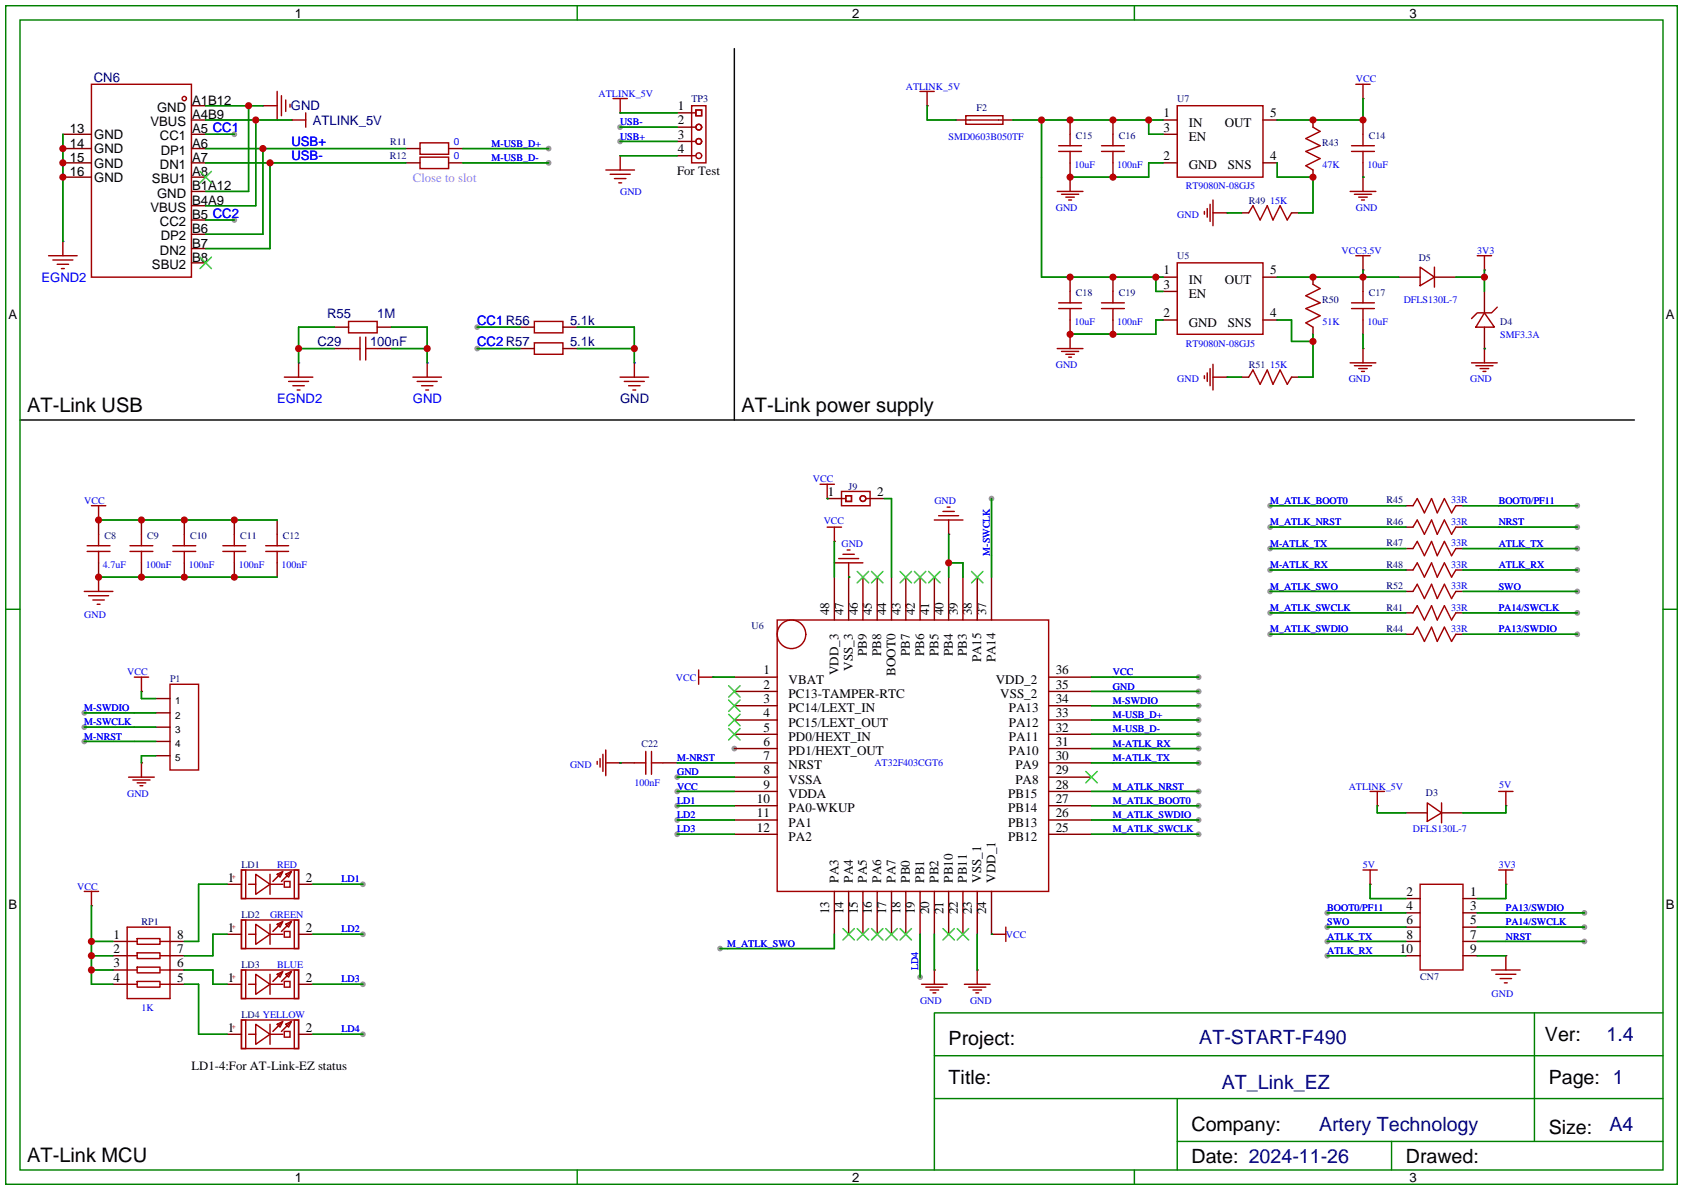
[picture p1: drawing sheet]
<svg xmlns="http://www.w3.org/2000/svg" width="299mm" height="212mm" viewBox="0 0 299 212" stroke-linecap="round" stroke-linejoin="round" font-family="sans-serif">
<g fill="#999">
<circle cx="130.6" cy="133.1" r=".51"/>
<circle cx="225.8" cy="112.8" r=".51"/>
<circle cx="280.4" cy="112.8" r=".51"/>
<circle cx="280.4" cy="109" r=".51"/>
<circle cx="225.8" cy="109" r=".51"/>
<circle cx="225.8" cy="105.2" r=".51"/>
<circle cx="280.4" cy="105.2" r=".51"/>
<circle cx="225.8" cy="101.3" r=".51"/>
<circle cx="280.4" cy="101.3" r=".51"/>
<circle cx="225.8" cy="97.5" r=".51"/>
<circle cx="280.4" cy="97.5" r=".51"/>
<circle cx="280.4" cy="93.7" r=".51"/>
<circle cx="225.8" cy="93.7" r=".51"/>
<circle cx="280.4" cy="89.9" r=".51"/>
<circle cx="225.8" cy="89.9" r=".51"/>
<circle cx="281.7" cy="167.4" r=".51"/>
<circle cx="281.7" cy="164.8" r=".51"/>
<circle cx="236" cy="169.9" r=".51"/>
<circle cx="236" cy="167.4" r=".51"/>
<circle cx="236" cy="164.8" r=".51"/>
<circle cx="236" cy="162.3" r=".51"/>
<circle cx="281.7" cy="162.3" r=".51"/>
<circle cx="15" cy="131.8" r=".51"/>
<circle cx="15" cy="129.3" r=".51"/>
<circle cx="15" cy="126.7" r=".51"/>
<circle cx="213.1" cy="120.4" r=".51"/>
<circle cx="213.1" cy="122.9" r=".51"/>
<circle cx="213.1" cy="135.6" r=".51"/>
<circle cx="213.1" cy="133.1" r=".51"/>
<circle cx="213.1" cy="130.6" r=".51"/>
<circle cx="213.1" cy="128" r=".51"/>
<circle cx="213.1" cy="125.5" r=".51"/>
<circle cx="213.1" cy="148.3" r=".51"/>
<circle cx="213.1" cy="145.8" r=".51"/>
<circle cx="213.1" cy="143.3" r=".51"/>
<circle cx="213.1" cy="140.7" r=".51"/>
<circle cx="163.6" cy="173.7" r=".51"/>
<circle cx="128" cy="168.7" r=".51"/>
<circle cx="120.4" cy="148.3" r=".51"/>
<circle cx="120.4" cy="145.8" r=".51"/>
<circle cx="120.4" cy="143.3" r=".51"/>
<circle cx="120.4" cy="138.2" r=".51"/>
<circle cx="176.3" cy="88.6" r=".51"/>
<circle cx="64.5" cy="183.9" r=".51"/>
<circle cx="64.5" cy="175" r=".51"/>
<circle cx="64.5" cy="166.1" r=".51"/>
<circle cx="64.5" cy="157.2" r=".51"/>
<circle cx="110.2" cy="25.1" r=".51"/>
<circle cx="110.2" cy="22.6" r=".51"/>
<circle cx="97.5" cy="26.4" r=".51"/>
<circle cx="97.5" cy="29" r=".51"/>
<circle cx="41.7" cy="23.9" r=".51"/>
<circle cx="41.7" cy="39.1" r=".51"/>
<circle cx="84.8" cy="62" r=".51"/>
<circle cx="84.8" cy="58.2" r=".51"/>
<circle cx="120.4" cy="140.7" r=".51"/>
</g>
<g fill="none" stroke="#a10000" stroke-width=".25">
<path d="M16.3 15h17.7v34.3h-17.7zM46.7 18.8h2.6M49.3 16.3v5M50 17v3.6M50.8 17.8v2M51.6 18.5v.6M109 17.5h2.5M110.3 17.5v2.6M123 18.8h2.5v10.2h-2.5zM123.7 19.6h1v1h-1zM163.6 16.3h2.5M164.8 16.3v2.5"/>
<path d="M209.3 18.8h15.2v12.7h-15.2zM241 15h2.6M242.3 15v2.5M51.8 21.3h2.6M54.4 20.1v2.5M74.7 27.9h5.1v2.1h-5.1zM74.7 25.4h5.1v2h-5.1zM107.7 30.2h5.1M108.5 31h3.5M109.2 31.8h2.1M110 32.5h.5M110.3 27.7v2.5"/>
<path d="M123 20.1h.7M123 22.6h.7M123 25.1h.7M123 27.7h.7M171.7 20.6h6.6v1.5h-6.6zM172.5 21.3h5M188 34h4.5M188.2 25.9h4.1M188.2 26.9h4.1M188.7 34.5h3.1M189.5 35.1h1.5M190 35.6h.5"/>
<path d="M190.2 23.9v2M190.2 26.9v2.1M190.2 31.5v2.5M195.8 25.9h4.1M195.8 26.9h4.1M197.9 23.9v2M197.9 26.9v2.1M214.1 37.6v.5M214.6 37.1v1.5M215.1 36.3v3.1M215.6 35.6v4.5M215.6 37.8h2.6"/>
<path d="M222 37.8l.8-1.2 1.2 2.5 1.3-2.5 1 2.5 1.3-2.5 1.3 2.5 .7-1.3M233.4 22.6l1.3 .8-2.5 1.2 2.5 1.3-2.5 1 2.5 1.3-2.5 1.3 1.2 .7M240 34h4.6M240.3 25.9h4M240.3 26.9h4M240.8 34.5h3M241.6 35.1h1.5M242.1 35.6h.5M242.3 23.9v2M242.3 26.9v2.1M242.3 31.5v2.5M8.6 45.5h5.1"/>
<path d="M9.4 46.2h3.6M10.2 47h2M10.9 47.8h.5M11.2 42.9v2.6M62 57.2h5.1v2h-5.1zM64 59.9v4.1M65 59.9v4.1M95 57.2h5.1v2h-5.1zM188.2 53.8h4.1M188.2 54.9h4.1M190.2 51.8v2M190.2 54.9v2"/>
<path d="M190.2 59.4v2.6M195.8 53.8h4.1M195.8 54.9h4.1M197.9 51.8v2M197.9 54.9v2M209.3 46.7h15.2v12.7h-15.2zM233.4 50.5l1.3 .8-2.5 1.3 2.5 1.2-2.5 1.1 2.5 1.2-2.5 1.3 1.2 .8M240.3 53.8h4M240.3 54.9h4M241 45.5h2.6M242.3 45.5v2.5M242.3 51.8v2"/>
<path d="M242.3 54.9v2M252.5 47.5l2.5 1.8-2.5 1.5zM255 47.5v3.6M262.6 45.5h2.6M263.9 55.6l1.8 2.6h-3.3zM263.9 45.5v2.5M266.2 54.6l-1 1h-2.6l-1 1M50.5 67.1h5.1M51.3 67.8h3.6M52.1 68.6h2M52.8 69.3h.5M53.1 64.5v2.6"/>
<path d="M62 62h2M65 62h2.1M73.4 67.1h5.1M74.2 67.8h3.5M74.9 68.6h2.1M75.7 69.3h.5M75.9 64.5v2.6M95 61h5.1v2h-5.1zM110.2 67.1h5.1M111 67.8h3.6M111.8 68.6h2M112.5 69.3h.5"/>
<path d="M112.8 64.5v2.6M188 62h4.5M188.7 62.5h3.1M189.5 63h1.5M190 63.5h.5M214.1 66.8v.5M214.6 66.3v1.5M215.1 65.5v3.1M215.6 67.1h2.6M215.6 64.8v4.5M222 67.1l.8-1.3 1.2 2.5 1.3-2.5 1 2.5 1.3-2.5 1.3 2.5 .7-1.2M240 64.5h4.6"/>
<path d="M240.8 65h3M241.6 65.5h1.5M242.1 66h.5M242.3 62v2.5M261.6 64.5h4.6M262.4 65h3M263.1 65.5h1.6M263.7 66h.5M263.9 62v2.5M15.5 97h4.1M15.5 98h4.1M16.3 89.9h2.5"/>
<path d="M17.5 89.9v2.6M17.5 95v2M17.5 98v2.1M23.1 97h4.1M23.1 98h4.1M25.1 95v2M25.1 98v2.1M30.7 97h4.1M30.7 98h4.1M32.8 95v2M32.8 98v2.1M39.6 97h4.1"/>
<path d="M39.6 98h4.1M41.7 95v2M41.7 98v2.1M47.2 97h4.1M47.2 98h4.1M49.3 95v2M49.3 98v2.1M145.8 86.1h2.5M147.1 86.1v2.5M147.1 93.7h2.5M148.3 93.7v2.6M149.1 99.3h3.6"/>
<path d="M149.6 87.4h5.1v2.5h-5.1zM149.6 88.6h.8M149.9 98.6h2M150.4 88.1h1v1.1h-1zM150.6 97.8h.5M153.9 88.6h.8M166.1 92.5h5.1M166.9 91.7h3.5M167.6 90.9h2.1M168.4 90.2h.5M168.7 92.5v2.5M251.2 97.5l.8-1.2 1.2 2.5 1.3-2.5 1 2.5 1.3-2.5 1.3 2.5 .7-1.3"/>
<path d="M251.2 93.7l.8-1.2 1.2 2.5 1.3-2.5 1 2.5 1.3-2.5 1.3 2.5 .7-1.3M251.2 89.9l.8-1.3 1.2 2.6 1.3-2.6 1 2.6 1.3-2.6 1.3 2.6 .7-1.3M15 105.2h5.1M15.7 105.9h3.6M16.5 106.7h2M17.3 107.4h.5M17.5 102.6v2.6M124.2 119.1v2.6M138.2 110.2h48.2v48.3h-48.2zM148.3 100.1h5.1M150.9 100.1v2.5M251.2 112.8l.8-1.3 1.2 2.5 1.3-2.5 1 2.5 1.3-2.5 1.3 2.5 .7-1.2"/>
<path d="M251.2 109l.8-1.3 1.2 2.5 1.3-2.5 1 2.5 1.3-2.5 1.3 2.5 .7-1.2M251.2 105.2l.8-1.3 1.2 2.5 1.3-2.5 1 2.5 1.3-2.5 1.3 2.5 .7-1.2M251.2 101.3l.8-1.2 1.2 2.5 1.3-2.5 1 2.5 1.3-2.5 1.3 2.5 .7-1.3M22.9 138.2h4.5M23.6 138.7h3.1M23.9 120.4h2.5M24.4 139.2h1.5M24.9 139.7h.5M25.1 120.4v2.5M25.1 135.6v2.6M30.2 121.7h5.1v15.2h-5.1zM106.2 135.4v.5"/>
<path d="M106.7 134.9v1.5M107.2 134.1v3.1M107.7 135.6h2.5M107.7 133.4v4.5M112.8 135.6h2M114.8 133.6v4.1M115.8 135.6h2.1M115.8 133.6v4.1M124.2 120.4h2.5M15 158.5h2.5M16.3 158.5v2.5M42.9 154.7h10.2v5.1h-10.2z"/>
<path d="M42.9 154.7h.8v5.1h-.8zM44.2 157.2h1.3M45.5 155.4l2.5 1.8-2.5 1.8zM48 155.4v3.6M48 157.2h2.3M49.3 155.4l1-.5-.5 1.1zM50 155.2l-1.5 1.5M50.5 156.7h1.1v1h-1.1zM50.8 155.4l1-.5-.5 1.1zM51.6 155.2l-1.6 1.5M52.3 154.7h.8v5.1h-.8zM242.3 154.7h2.6"/>
<path d="M243.6 154.7v2.5M243.6 140.7h2.5M244.9 140.7v2.6M252.5 157.2h7.6v15.3h-7.6zM253.7 142.7l2.6 1.8-2.6 1.6zM256.3 142.7v3.6M266.4 154.7h2.6M266.4 140.7h2.6M267.7 140.7v2.6M267.7 154.7v2.5M22.6 175h1.8M22.6 164.8h7.6v12.7h-7.6z"/>
<path d="M22.6 167.4h1.8M22.6 169.9h1.8M22.6 172.5h1.8M24.4 166.9h4v1h-4zM24.4 169.4h4v1h-4zM24.4 172h4v1h-4zM24.4 174.5h4v1h-4zM28.4 175h1.8M28.4 167.4h1.8M28.4 169.9h1.8M28.4 172.5h1.8M42.9 163.6h10.2v5.1h-10.2z"/>
<path d="M42.9 163.6h.8v5.1h-.8zM42.9 172.5h10.2v5h-10.2zM42.9 172.5h.8v5h-.8zM44.2 175h1.3M44.2 166.1h1.3M45.5 164.3l2.5 1.8-2.5 1.8zM45.5 173.2l2.5 1.8-2.5 1.8zM48 175h2.3M48 166.1h2.3M48 164.3v3.6M48 173.2v3.6M49.3 164.3l1-.5-.5 1z"/>
<path d="M49.3 173.2l1-.5-.5 1zM50 164.1l-1.5 1.5M50 173l-1.5 1.5M50.5 165.6h1.1v1h-1.1zM50.5 174.5h1.1v1h-1.1zM50.8 164.3l1-.5-.5 1zM50.8 173.2l1-.5-.5 1zM51.6 164.1l-1.6 1.5M51.6 173l-1.6 1.5M52.3 163.6h.8v5.1h-.8zM52.3 172.5h.8v5h-.8zM163.8 175h4.6"/>
<path d="M164.6 175.5h3M165.4 176h1.5M165.9 176.5h.5M166.1 172.5v2.5M171.4 175h4.6M172.2 175.5h3.1M173 176h1.5M173.5 176.5h.5M173.7 172.5v2.5M176.3 166.1h2.5M178.8 164.8v2.6M265.2 172.5h5.1"/>
<path d="M265.9 173.2h3.6M266.7 174h2M267.5 174.8h.5M267.7 169.9v2.6M42.9 181.4h10.2v5h-10.2zM42.9 181.4h.8v5h-.8zM44.2 183.9h1.3M45.5 182.1l2.5 1.8-2.5 1.8zM48 182.1v3.6M48 183.9h2.3M49.3 182.1l1-.5-.5 1zM50 181.9l-1.5 1.5"/>
<path d="M50.5 183.4h1.1v1h-1.1zM50.8 182.1l1-.5-.5 1zM51.6 181.9l-1.6 1.5M52.3 181.4h.8v5h-.8z"/>
<circle cx="32.8" cy="17.5" r=".38"/>
<circle cx="124.2" cy="25.1" r=".51"/>
<circle cx="124.2" cy="22.6" r=".51"/>
<circle cx="124.2" cy="27.7" r=".51"/>
<circle cx="153.4" cy="88.6" r=".51"/>
<circle cx="140.7" cy="112.8" r="2.54"/>
</g>
<g fill="none" stroke="#870000" stroke-width=".25">
<path d="M34 18.8h2.6M164.8 18.8h.1M242.3 17.5h.1M11.2 29h5.1M11.2 26.4h5.1M11.2 23.9h5.1M11.2 31.5h5.1M34 21.3h2.6M34 29h2.6M34 26.4h2.6M34 23.9h2.6M34 31.5h2.6"/>
<path d="M34 39.1h2.6M34 36.6h2.6M34 34h2.6M72.1 29h2.6M72.1 26.4h2.6M79.8 29h2.5M79.8 26.4h2.5M110.2 27.7h.1M110.2 20.1h.1M120.4 20.1h2.5M120.4 22.6h2.5M120.4 25.1h2.5"/>
<path d="M120.4 27.7h2.5M169.9 21.3h2.6M177.5 21.3h2.6M190.2 31.5h.1M190.2 21.3v2.6M190.2 29v2.5M197.9 21.3v2.6M197.9 29v2.5M206.8 21.3h2.5M206.8 29h2.5M206.8 23.9h2.5M218.2 37.8h.1"/>
<path d="M220.7 37.8h1.3M224.5 21.3h2.6M224.5 29h2.6M229.6 37.8h1.3M233.4 21.3v1.3M233.4 30.2v1.3M242.3 31.5h.1M242.3 21.3v2.6M242.3 29v2.5M34 46.7h2.6M34 44.2h2.6M34 41.7h2.6"/>
<path d="M59.4 58.2h2.6M67.1 58.2h2.5M92.5 58.2h2.5M100.1 58.2h2.5M190.2 59.4h.1M190.2 49.3v2.5M190.2 56.9v2.5M197.9 49.3v2.5M197.9 56.9v2.5M206.8 49.3h2.5M206.8 56.9h2.5M206.8 51.8h2.5"/>
<path d="M224.5 49.3h2.6M224.5 56.9h2.6M233.4 49.3v1.2M233.4 58.2v1.2M242.3 48h.1M242.3 49.3v2.5M242.3 56.9v2.5M248.7 49.3h3.8M255 49.3h3.8M263.9 48h.1M263.9 51.8v3.8M263.9 58.2v3.8"/>
<path d="M59.4 62h2.6M67.1 62h2.5M92.5 62h2.5M100.1 62h2.5M218.2 67.1h.1M220.7 67.1h1.3M229.6 67.1h1.3M242.3 62h.1M263.9 62h.1M17.5 92.5h.1M17.5 92.5v2.5M25.1 92.5v2.5"/>
<path d="M32.8 92.5v2.5M41.7 92.5v2.5M49.3 92.5v2.5M147.1 88.6h.1M147.1 88.6h2.5M148.3 96.3h.1M154.7 88.6h2.5M168.7 95h.1M249.9 97.5h1.3M249.9 93.7h1.3M249.9 89.9h1.3M258.8 97.5h1.3"/>
<path d="M258.8 93.7h1.3M258.8 89.9h1.3M17.5 102.6h.1M17.5 100.1v2.5M25.1 100.1v2.5M32.8 100.1v2.5M41.7 100.1v2.5M49.3 100.1v2.5M148.3 102.6v7.6M150.9 102.6h.1M150.9 102.6v7.6M153.4 102.6v7.6"/>
<path d="M156 102.6v7.6M158.5 102.6v7.6M161 102.6v7.6M163.6 102.6v7.6M166.1 102.6v7.6M168.7 102.6v7.6M171.2 102.6v7.6M173.7 102.6v7.6M176.3 102.6v7.6M249.9 112.8h1.3M249.9 109h1.3M249.9 105.2h1.3"/>
<path d="M249.9 101.3h1.3M258.8 112.8h1.3M258.8 109h1.3M258.8 105.2h1.3M258.8 101.3h1.3M25.1 135.6h.1M25.1 122.9h.1M27.7 124.2h2.5M27.7 126.7h2.5M27.7 129.3h2.5M27.7 131.8h2.5M27.7 134.4h2.5"/>
<path d="M110.2 135.6h.1M110.2 135.6h2.6M117.9 135.6h2.5M126.7 120.4h.1M130.6 135.6h7.6M130.6 120.4h7.6M130.6 122.9h7.6M130.6 125.5h7.6M130.6 128h7.6M130.6 130.6h7.6M130.6 133.1h7.6M130.6 138.2h7.6"/>
<path d="M186.4 135.6h7.7M186.4 120.4h7.7M186.4 122.9h7.7M186.4 125.5h7.7M186.4 128h7.7M186.4 130.6h7.7M186.4 133.1h7.7M186.4 138.2h7.7M40.4 157.2h2.5M53.1 157.2h2.5M130.6 140.7h7.6M130.6 143.3h7.6"/>
<path d="M130.6 145.8h7.6M130.6 148.3h7.6M148.3 158.5v7.6M150.9 158.5v7.6M153.4 158.5v7.6M156 158.5v7.6M158.5 158.5v7.6M161 158.5v7.6M163.6 158.5v7.6M166.1 158.5v7.6M168.7 158.5v7.6M171.2 158.5v7.6"/>
<path d="M173.7 158.5v7.6M176.3 158.5v7.6M186.4 140.7h7.7M186.4 143.3h7.7M186.4 145.8h7.7M186.4 148.3h7.7M243.6 157.2h.1M244.9 143.3h.1M249.9 144.5h3.8M249.9 159.8h2.6M256.3 144.5h3.8M260.1 159.8h2.5"/>
<path d="M267.7 143.3h.1M267.7 157.2h.1M16.3 161h.1M20.1 167.4h2.5M20.1 169.9h2.5M20.1 172.5h2.5M20.1 175h2.5M30.2 167.4h2.6M30.2 169.9h2.6M30.2 172.5h2.6M30.2 175h2.6M40.4 175h2.5"/>
<path d="M40.4 166.1h2.5M53.1 175h2.5M53.1 166.1h2.5M166.1 172.5h.1M173.7 172.5h.1M176.3 166.1h.1M249.9 167.4h2.6M249.9 169.9h2.6M249.9 162.3h2.6M249.9 164.8h2.6M260.1 167.4h2.5M260.1 169.9h2.5"/>
<path d="M260.1 162.3h2.5M260.1 164.8h2.5M267.7 169.9h.1M40.4 183.9h2.5M53.1 183.9h2.5"/>
</g>
<g fill="none" stroke="#3c3" stroke-width=".25">
<path d="M35.6 30.5l2 2M37.6 30.5l-2 2M35.6 45.7l2 2.1M37.6 45.7l-2 2.1M152.4 101.6l2 2M154.4 101.6l-2 2M154.9 101.6l2.1 2M157 101.6l-2.1 2M160 101.6l2.1 2M162.1 101.6l-2.1 2M162.6 101.6l2 2M164.6 101.6l-2 2"/>
<path d="M165.1 101.6l2 2M167.1 101.6l-2 2M172.7 101.6l2.1 2M174.8 101.6l-2.1 2M129.5 121.9l2.1 2.1M129.5 124.5l2.1 2M129.5 127l2.1 2M129.5 129.5l2.1 2.1M131.6 121.9l-2.1 2.1M131.6 124.5l-2.1 2M131.6 127l-2.1 2M131.6 129.5l-2.1 2.1"/>
<path d="M193 137.2l2.1 2M195.1 137.2l-2.1 2M149.9 165.1l2 2M151.9 165.1l-2 2M152.4 165.1l2 2M154.4 165.1l-2 2M154.9 165.1l2.1 2M157 165.1l-2.1 2M157.5 165.1l2 2M159.5 165.1l-2 2M160 165.1l2.1 2M162.1 165.1l-2.1 2"/>
<path d="M167.6 165.1l2.1 2M169.7 165.1l-2.1 2M170.2 165.1l2 2M172.2 165.1l-2 2"/>
</g>
<path d="M130.6 8.6v66.1M3.6 74.7h287" fill="none" stroke="#000" stroke-width=".25"/>
<g fill="none" stroke="#008700" stroke-width=".25">
<path d="M36.6 18.8h10.1M44.2 18.8v15.2h-7.6M164.8 18.8v2.5h5.1M242.3 17.5v3.8h-15.2M11.2 23.9v19M36.6 21.3h15.2M36.6 23.9h5.1M36.6 29h35.5M36.6 26.4h35.5M36.6 39.1h5.1M45.5 21.3v15.3h-8.9M46.7 26.4v15.3h-10.1"/>
<path d="M48 29v15.2h-11.4M82.3 29h15.2M82.3 26.4h15.2M110.2 27.7h10.2M110.2 25.1h10.2M110.2 22.6h10.2M110.2 20.1h10.2M180.1 21.3h26.7M185.2 21.3v28h21.6M204.2 21.3v2.6h2.6M206.8 29h-2.6v2.5h-14M218.2 37.8h2.5"/>
<path d="M227.1 29v2.5h6.3v6.3h-2.5M242.3 31.5h.1M59.4 58.2h-6.3v6.3M69.6 58.2h6.3v6.3M84.8 58.2h7.7M102.6 58.2h10.2v6.3M205.5 49.3v2.5h1.3M206.8 56.9h-1.3v2.5h-15.3M227.1 49.3h21.6M227.1 56.9h2.5v3.8h3.8M233.4 59.4v7.7h-2.5M242.3 48v1.3"/>
<path d="M242.3 59.4v2.6M258.8 49.3h5.1M263.9 48v3.8M53.1 62h6.3M69.6 62h6.3M84.8 62h7.7M102.6 62h10.2M218.2 67.1h2.5M263.9 62h.1M17.5 92.5h31.8M147.1 88.6h.1M148.3 96.3v6.3"/>
<path d="M157.2 88.6h1.3v14M168.7 95v7.6M176.3 88.6v14M225.8 97.5h24.1M225.8 93.7h24.1M225.8 89.9h24.1M260.1 97.5h20.3M260.1 93.7h20.3M260.1 89.9h20.3M17.5 102.6h31.8M150.9 102.6h.1M168.7 100.1h2.5v2.5"/>
<path d="M225.8 112.8h24.1M225.8 109h24.1M225.8 105.2h24.1M225.8 101.3h24.1M260.1 112.8h20.3M260.1 109h20.3M260.1 105.2h20.3M260.1 101.3h20.3M15 131.8h12.7M15 129.3h12.7M15 126.7h12.7M25.1 122.9v1.3h2.6"/>
<path d="M27.7 134.4h-2.6v1.2M110.2 135.6h.1M120.4 135.6h10.2M120.4 138.2h10.2M126.7 120.4h3.9M194.1 120.4h19M194.1 122.9h19M194.1 135.6h19M194.1 133.1h19M194.1 130.6h19M194.1 128h19M194.1 125.5h19"/>
<path d="M40.4 157.2h-5.1v10.2h-2.5M55.6 157.2h8.9M120.4 148.3h10.2M120.4 145.8h10.2M120.4 143.3h10.2M120.4 140.7h10.2M194.1 148.3h19M194.1 145.8h19M194.1 143.3h19M194.1 140.7h19M243.6 157.2v2.6h6.3M244.9 143.3v1.2h5"/>
<path d="M267.7 157.2v2.6h-5.1M267.7 143.3v1.2h-7.6M16.3 169.9h3.8M16.3 167.4h3.8M16.3 161v14h3.8M16.3 172.5h3.8M32.8 175h2.5v8.9h5.1M32.8 172.5h5v2.5h2.6M40.4 166.1h-2.6v3.8h-5M55.6 175h8.9M55.6 166.1h8.9M148.3 166.1v2.6h-20.3"/>
<path d="M163.6 166.1v7.6M166.1 166.1v6.4M173.7 166.1v6.4M176.3 166.1h.1M236 169.9h13.9M236 167.4h13.9M236 164.8h13.9M236 162.3h13.9M262.6 169.9h5.1M262.6 167.4h19.1M262.6 164.8h19.1M262.6 162.3h19.1"/>
<path d="M55.6 183.9h8.9"/>
</g>
<path d="M46.7 18.8h.1M51.8 21.3h.1M11.2 42.9h.1M53.1 64.5h.1M75.9 64.5h.1M112.8 64.5h.1" fill="none" stroke="#00f" stroke-width=".25"/>
<g fill="none" stroke="#008000" stroke-width=".25">
<path d="M1 1h297.2v209.6h-297.2zM3.6 3.6h292.1v204.4h-292.1zM102.6 1v2.6M201.7 1v2.6M1 108.3h2.6M295.7 108.3h2.5M209.3 195.3v12.7M272.8 180.1v22.8M295.7 195.3h-129.6v12.7M295.7 187.7h-129.6v7.6M295.7 180.1h-129.6v7.6M102.6 208v2.6"/>
<path d="M201.7 208v2.6M209.3 202.9h86.4M247.4 202.9v5.1"/>
</g>
<g fill="#c00">
<circle cx="233.4" cy="49.3" r=".63"/>
<circle cx="242.3" cy="49.3" r=".63"/>
<circle cx="263.9" cy="49.3" r=".63"/>
<circle cx="168.7" cy="100.1" r=".63"/>
<circle cx="16.3" cy="172.5" r=".63"/>
<circle cx="16.3" cy="169.9" r=".63"/>
<circle cx="16.3" cy="167.4" r=".63"/>
<circle cx="204.2" cy="21.3" r=".63"/>
<circle cx="190.2" cy="21.3" r=".63"/>
<circle cx="197.9" cy="21.3" r=".63"/>
<circle cx="185.2" cy="21.3" r=".63"/>
<circle cx="190.2" cy="49.3" r=".63"/>
<circle cx="197.9" cy="49.3" r=".63"/>
<circle cx="205.5" cy="49.3" r=".63"/>
<circle cx="233.4" cy="60.7" r=".63"/>
<circle cx="197.9" cy="59.4" r=".63"/>
<circle cx="190.2" cy="59.4" r=".63"/>
<circle cx="233.4" cy="31.5" r=".63"/>
<circle cx="233.4" cy="21.3" r=".63"/>
<circle cx="242.3" cy="21.3" r=".63"/>
<circle cx="197.9" cy="31.5" r=".63"/>
<circle cx="190.2" cy="31.5" r=".63"/>
<circle cx="17.5" cy="102.6" r=".63"/>
<circle cx="25.1" cy="102.6" r=".63"/>
<circle cx="32.8" cy="102.6" r=".63"/>
<circle cx="41.7" cy="102.6" r=".63"/>
<circle cx="41.7" cy="92.5" r=".63"/>
<circle cx="32.8" cy="92.5" r=".63"/>
<circle cx="25.1" cy="92.5" r=".63"/>
<circle cx="17.5" cy="92.5" r=".63"/>
<circle cx="46.7" cy="26.4" r=".63"/>
<circle cx="48" cy="29" r=".63"/>
<circle cx="45.5" cy="21.3" r=".63"/>
<circle cx="11.2" cy="26.4" r=".63"/>
<circle cx="11.2" cy="29" r=".63"/>
<circle cx="11.2" cy="31.5" r=".63"/>
<circle cx="44.2" cy="18.8" r=".63"/>
<circle cx="112.8" cy="62" r=".63"/>
<circle cx="53.1" cy="62" r=".63"/>
<circle cx="75.9" cy="62" r=".63"/>
</g>
<g font-size="3.6">
<text x="4.8" y="73.3">AT-Link USB</text>
<text x="131.8" y="73.3">AT-Link power supply</text>
<text x="4.8" y="206.7">AT-Link MCU</text>
</g>
<g font-size="3.5">
<text x="168.7" y="185.8">Project:</text>
<text x="274.7" y="185.2">Ver:</text>
<text x="168.7" y="192.8">Title:</text>
<text x="275.3" y="192.8">Page: 1</text>
<text x="211.8" y="201">Company:</text>
<text x="275.3" y="201.7">Size:</text>
<text x="211.8" y="206.8">Date: 2024-11-26</text>
<text x="249.9" y="206.8">Drawed:</text>
</g>
<g font-size="3.5" fill="#000080">
<text x="213.2" y="185.7">AT-START-F490</text>
<text x="285.6" y="185.2">1.4</text>
<text x="217.2" y="193.5">AT_Link_EZ</text>
<text x="234.5" y="201.2">Artery Technology</text>
<text x="286.2" y="201.2">A4</text>
</g>
<g font-size="2.3">
<text x="52.4" y="3.1">1</text>
<text x="151.5" y="3.1">2</text>
<text x="250.6" y="3.1">3</text>
<text x="12.4" y="23.7">13</text>
<text x="26.8" y="22.4">VBUS</text>
<text x="27.9" y="19.9">GND</text>
<text x="34.2" y="23.7">A5 CC1</text>
<text x="34.2" y="21.1">A4B9</text>
<text x="34.2" y="18.6">A1B12</text>
<text x="120.5" y="19.6">1</text>
<text x="120.5" y="22.1">2</text>
<text x="206.9" y="20.9">1</text>
<text x="206.9" y="23.4">3</text>
<text x="211.3" y="22.5">IN</text>
<text x="217.7" y="22.5">OUT</text>
<text x="225.8" y="20.9">5</text>
<text x="12.4" y="28.8">15</text>
<text x="12.4" y="26.2">14</text>
<text x="16.8" y="29.8">GND</text>
<text x="16.8" y="27.2">GND</text>
<text x="16.8" y="24.7">GND</text>
<text x="28.4" y="25">CC1</text>
<text x="28.6" y="27.5">DP1</text>
<text x="34.2" y="28.8">A7</text>
<text x="34.2" y="26.2">A6</text>
<text x="120.5" y="24.7">3</text>
<text x="120.5" y="27.2">4</text>
<text x="206.9" y="28.5">2</text>
<text x="211.3" y="25.1">EN</text>
<text x="225.8" y="28.5">4</text>
<text x="12.4" y="31.3">16</text>
<text x="16.8" y="32.3">GND</text>
<text x="27" y="32.6">SBU1</text>
<text x="27.9" y="35.1">GND</text>
<text x="28.4" y="30">DN1</text>
<text x="34.2" y="33.8">B1A12</text>
<text x="34.2" y="31.3">A8</text>
<text x="120.4" y="31.1">For Test</text>
<text x="211.3" y="30.1">GND</text>
<text x="218.3" y="30.1">SNS</text>
<text x="26.8" y="37.7">VBUS</text>
<text x="28.4" y="40.2">CC2</text>
<text x="34.2" y="41.5">B6</text>
<text x="34.2" y="38.9">B5 CC2</text>
<text x="34.2" y="36.4">B4A9</text>
<text x="27" y="47.8">SBU2</text>
<text x="28.4" y="45.3">DN2</text>
<text x="28.6" y="42.7">DP2</text>
<text x="34.2" y="46.5">B8</text>
<text x="34.2" y="44">B7</text>
<text x="206.9" y="48.8">1</text>
<text x="206.9" y="51.3">3</text>
<text x="211.3" y="50.5">IN</text>
<text x="211.3" y="53">EN</text>
<text x="217.7" y="50.5">OUT</text>
<text x="225.8" y="48.8">5</text>
<text x="1.5" y="56.8">A</text>
<text x="206.9" y="56.4">2</text>
<text x="211.3" y="58.1">GND</text>
<text x="218.3" y="58.1">SNS</text>
<text x="225.8" y="56.4">4</text>
<text x="296.1" y="56.8">A</text>
<text x="147.2" y="88.2">1</text>
<text x="156" y="88.2">2</text>
<text x="147.4" y="109.4" transform="rotate(-90 147.4 109.4)">48</text>
<text x="149.9" y="109.4" transform="rotate(-90 149.9 109.4)">47</text>
<text x="152.5" y="109.4" transform="rotate(-90 152.5 109.4)">46</text>
<text x="155" y="109.4" transform="rotate(-90 155 109.4)">45</text>
<text x="157.6" y="109.4" transform="rotate(-90 157.6 109.4)">44</text>
<text x="160.1" y="109.4" transform="rotate(-90 160.1 109.4)">43</text>
<text x="162.6" y="109.4" transform="rotate(-90 162.6 109.4)">42</text>
<text x="165.2" y="109.4" transform="rotate(-90 165.2 109.4)">41</text>
<text x="167.7" y="109.4" transform="rotate(-90 167.7 109.4)">40</text>
<text x="170.3" y="109.4" transform="rotate(-90 170.3 109.4)">39</text>
<text x="172.8" y="109.4" transform="rotate(-90 172.8 109.4)">38</text>
<text x="175.3" y="109.4" transform="rotate(-90 175.3 109.4)">37</text>
<text x="135.7" y="119.9">1</text>
<text x="151.6" y="119.3" transform="rotate(-90 151.6 119.3)">VSS_3</text>
<text x="154.1" y="116.7" transform="rotate(-90 154.1 116.7)">PB9</text>
<text x="156.7" y="116.7" transform="rotate(-90 156.7 116.7)">PB8</text>
<text x="161.8" y="116.7" transform="rotate(-90 161.8 116.7)">PB7</text>
<text x="164.3" y="116.7" transform="rotate(-90 164.3 116.7)">PB6</text>
<text x="166.8" y="116.7" transform="rotate(-90 166.8 116.7)">PB5</text>
<text x="169.4" y="116.7" transform="rotate(-90 169.4 116.7)">PB4</text>
<text x="171.9" y="116.7" transform="rotate(-90 171.9 116.7)">PB3</text>
<text x="174.5" y="117.8" transform="rotate(-90 174.5 117.8)">PA15</text>
<text x="177" y="117.8" transform="rotate(-90 177 117.8)">PA14</text>
<text x="187.7" y="119.9">36</text>
<text x="135.7" y="122.5">2</text>
<text x="135.7" y="125">3</text>
<text x="140.2" y="121.6">VBAT</text>
<text x="140.2" y="124.1">PC13-TAMPER-RTC</text>
<text x="149.1" y="120.1" transform="rotate(-90 149.1 120.1)">VDD_3</text>
<text x="159.2" y="120.2" transform="rotate(-90 159.2 120.2)">BOOT0</text>
<text x="177" y="121.6">VDD_2</text>
<text x="177.8" y="124.1">VSS_2</text>
<text x="187.7" y="125">34</text>
<text x="187.7" y="122.5">35</text>
<text x="135.7" y="127.5">4</text>
<text x="135.7" y="130.1">5</text>
<text x="140.2" y="126.7">PC14/LEXT_IN</text>
<text x="140.2" y="129.2">PC15/LEXT_OUT</text>
<text x="140.2" y="131.7">PD0/HEXT_IN</text>
<text x="179.3" y="126.7">PA13</text>
<text x="179.3" y="129.2">PA12</text>
<text x="179.3" y="131.7">PA11</text>
<text x="187.7" y="127.5">33</text>
<text x="187.7" y="130.1">32</text>
<text x="135.7" y="132.6">6</text>
<text x="135.7" y="135.2">7</text>
<text x="135.7" y="137.7">8</text>
<text x="140.2" y="134.3">PD1/HEXT_OUT</text>
<text x="140.2" y="136.8">NRST</text>
<text x="179.3" y="134.3">PA10</text>
<text x="180.5" y="136.8">PA9</text>
<text x="187.7" y="135.2">30</text>
<text x="187.7" y="137.7">29</text>
<text x="187.7" y="132.6">31</text>
<text x="134.6" y="142.8">10</text>
<text x="135.7" y="140.2">9</text>
<text x="140.2" y="139.4">VSSA</text>
<text x="140.2" y="141.9">VDDA</text>
<text x="179.3" y="141.9">PB15</text>
<text x="180.5" y="139.4">PA8</text>
<text x="187.7" y="140.2">28</text>
<text x="187.7" y="142.8">27</text>
<text x="134.6" y="145.3">11</text>
<text x="134.6" y="147.9">12</text>
<text x="140.2" y="144.4">PA0-WKUP</text>
<text x="140.2" y="147">PA1</text>
<text x="140.2" y="149.5">PA2</text>
<text x="179.3" y="144.4">PB14</text>
<text x="179.3" y="147">PB13</text>
<text x="179.3" y="149.5">PB12</text>
<text x="187.7" y="145.3">26</text>
<text x="187.7" y="147.9">25</text>
<text x="1.5" y="161.6">B</text>
<text x="40.5" y="156.7">1</text>
<text x="54.4" y="156.7">2</text>
<text x="149.1" y="156.9" transform="rotate(-90 149.1 156.9)">PA3</text>
<text x="151.6" y="156.9" transform="rotate(-90 151.6 156.9)">PA4</text>
<text x="154.1" y="156.9" transform="rotate(-90 154.1 156.9)">PA5</text>
<text x="156.7" y="156.9" transform="rotate(-90 156.7 156.9)">PA6</text>
<text x="159.2" y="156.9" transform="rotate(-90 159.2 156.9)">PA7</text>
<text x="161.8" y="156.9" transform="rotate(-90 161.8 156.9)">PB0</text>
<text x="164.3" y="156.9" transform="rotate(-90 164.3 156.9)">PB1</text>
<text x="166.8" y="156.9" transform="rotate(-90 166.8 156.9)">PB2</text>
<text x="169.4" y="156.9" transform="rotate(-90 169.4 156.9)">PB10</text>
<text x="171.9" y="156.9" transform="rotate(-90 171.9 156.9)">PB11</text>
<text x="174.5" y="156.9" transform="rotate(-90 174.5 156.9)">VSS_1</text>
<text x="177" y="156.9" transform="rotate(-90 177 156.9)">VDD_1</text>
<text x="250" y="159.3">2</text>
<text x="250" y="161.8">4</text>
<text x="261.4" y="159.3">1</text>
<text x="261.4" y="161.8">3</text>
<text x="296.1" y="161.6">B</text>
<text x="20.2" y="166.9">1</text>
<text x="31.5" y="166.9">8</text>
<text x="40.5" y="165.6">1</text>
<text x="54.4" y="165.6">2</text>
<text x="147.4" y="162.5" transform="rotate(-90 147.4 162.5)">13</text>
<text x="149.9" y="162.5" transform="rotate(-90 149.9 162.5)">14</text>
<text x="152.5" y="162.5" transform="rotate(-90 152.5 162.5)">15</text>
<text x="155" y="162.5" transform="rotate(-90 155 162.5)">16</text>
<text x="157.6" y="162.5" transform="rotate(-90 157.6 162.5)">17</text>
<text x="160.1" y="162.5" transform="rotate(-90 160.1 162.5)">18</text>
<text x="162.6" y="162.5" transform="rotate(-90 162.6 162.5)">19</text>
<text x="165.2" y="162.5" transform="rotate(-90 165.2 162.5)">20</text>
<text x="167.7" y="162.5" transform="rotate(-90 167.7 162.5)">21</text>
<text x="170.3" y="162.5" transform="rotate(-90 170.3 162.5)">22</text>
<text x="172.8" y="162.5" transform="rotate(-90 172.8 162.5)">23</text>
<text x="175.3" y="162.5" transform="rotate(-90 175.3 162.5)">24</text>
<text x="250" y="164.4">6</text>
<text x="250" y="166.9">8</text>
<text x="261.4" y="164.4">5</text>
<text x="261.4" y="166.9">7</text>
<text x="20.2" y="169.4">2</text>
<text x="20.2" y="172">3</text>
<text x="31.5" y="169.4">7</text>
<text x="31.5" y="172">6</text>
<text x="248.9" y="169.4">10</text>
<text x="261.4" y="169.4">9</text>
<text x="20.2" y="174.5">4</text>
<text x="31.5" y="174.5">5</text>
<text x="40.5" y="174.5">1</text>
<text x="54.4" y="174.5">2</text>
<text x="40.5" y="183.4">1</text>
<text x="54.4" y="183.4">2</text>
<text x="34" y="190.3">LD1-4:For AT-Link-EZ status</text>
<text x="52.4" y="210.1">1</text>
<text x="151.5" y="210.1">2</text>
<text x="250.6" y="210.1">3</text>
</g>
<g font-size="2.3" fill="#000080">
<text x="16.7" y="14.5">CN6</text>
<text x="51.7" y="19.6">GND</text>
<text x="55.6" y="22.2">ATLINK_5V</text>
<text x="58.2" y="56.5">R55</text>
<text x="67.1" y="56.5">1M</text>
<text x="101.3" y="57.7">5.1k</text>
<text x="56.4" y="61.6">C29</text>
<text x="65.8" y="61.6">100nF</text>
<text x="101.3" y="61.6">5.1k</text>
<text x="110.2" y="71.7">GND</text>
</g>
<g font-size="2.3" fill="#00f">
<text x="51.8" y="26">USB+</text>
<text x="51.8" y="28.5">USB-</text>
<text x="7.4" y="50.1">EGND2</text>
<text x="84.8" y="57.7">CC1 R56</text>
<text x="84.8" y="61.6">CC2 R57</text>
<text x="49.3" y="71.7">EGND2</text>
<text x="73.4" y="71.7">GND</text>
</g>
<text font-size="2.3" fill="#f0f" x="73.4" y="32.4">Close to slot</text>
<g font-size="1.8" fill="#00f">
<text x="106.4" y="17.2">ATLINK_5V</text>
<text x="161" y="15.9">ATLINK_5V</text>
<text x="241" y="14.7">VCC</text>
<text x="110.2" y="22.3">USB-</text>
<text x="80.7" y="28.4">0</text>
<text x="80.7" y="25.8">0</text>
<text x="87.4" y="26.1">M-USB_D+</text>
<text x="87.4" y="28.6">M-USB_D-</text>
<text x="110.2" y="24.8">USB+</text>
<text x="168.7" y="24.8">SMD0603B050TF</text>
<text x="191" y="29.8">10uF</text>
<text x="198.6" y="29.8">100nF</text>
<text x="235.1" y="29.8">47K</text>
<text x="243.1" y="29.8">10uF</text>
<text x="110.3" y="34.7">GND</text>
<text x="210.8" y="33.6">RT9080N-08GJ5</text>
<text x="187.7" y="37.5">GND</text>
<text x="209.3" y="38.8">GND</text>
<text x="225.8" y="36.3">15K</text>
<text x="241" y="37.5">GND</text>
<text x="238.5" y="45.1">VCC3.5V</text>
<text x="262.6" y="45.1">3V3</text>
<text x="249.6" y="54">DFLS130L-7</text>
<text x="191" y="57.8">10uF</text>
<text x="198.6" y="57.8">100nF</text>
<text x="235.1" y="57.8">51K</text>
<text x="243.1" y="57.8">10uF</text>
<text x="187.7" y="65.5">GND</text>
<text x="210.8" y="61.8">RT9080N-08GJ5</text>
<text x="225.8" y="65.5">15K</text>
<text x="266.7" y="60.1">SMF3.3A</text>
<text x="209.3" y="68">GND</text>
<text x="239.8" y="68">GND</text>
<text x="261.4" y="68">GND</text>
<text x="15" y="89.6">VCC</text>
<text x="144.5" y="85.8">VCC</text>
<text x="166.1" y="89.6">GND</text>
<text x="225.8" y="89.6">M_ATLK_BOOT0</text>
<text x="258" y="89.5">33R</text>
<text x="266.4" y="89.6">BOOT0/PF11</text>
<text x="146.4" y="93.2">VCC</text>
<text x="225.8" y="93.4">M_ATLK_NRST</text>
<text x="258" y="93.3">33R</text>
<text x="266.4" y="93.4">NRST</text>
<text x="18.3" y="100.9">4.7uF</text>
<text x="25.9" y="100.9">100nF</text>
<text x="33.5" y="100.9">100nF</text>
<text x="42.4" y="100.9">100nF</text>
<text x="50.1" y="100.9">100nF</text>
<text x="149.6" y="97.2">GND</text>
<text x="176" y="98.8" transform="rotate(-90 176 98.8)">M-SWCLK</text>
<text x="225.8" y="101">M-ATLK_RX</text>
<text x="225.8" y="97.2">M-ATLK_TX</text>
<text x="258" y="100.9">33R</text>
<text x="258" y="97.1">33R</text>
<text x="266.4" y="101">ATLK_RX</text>
<text x="266.4" y="97.2">ATLK_TX</text>
<text x="225.8" y="104.8">M_ATLK_SWO</text>
<text x="258" y="104.8">33R</text>
<text x="266.4" y="104.8">SWO</text>
<text x="15" y="109.9">GND</text>
<text x="225.8" y="112.5">M_ATLK_SWDIO</text>
<text x="225.8" y="108.6">M_ATLK_SWCLK</text>
<text x="258" y="112.4">33R</text>
<text x="258" y="108.6">33R</text>
<text x="266.4" y="112.5">PA13/SWDIO</text>
<text x="266.4" y="108.6">PA14/SWCLK</text>
<text x="22.6" y="120.1">VCC</text>
<text x="120.2" y="121.1">VCC</text>
<text x="197.9" y="120.1">VCC</text>
<text x="197.9" y="122.6">GND</text>
<text x="197.9" y="125.2">M-SWDIO</text>
<text x="15" y="131.5">M-NRST</text>
<text x="15" y="129">M-SWCLK</text>
<text x="15" y="126.4">M-SWDIO</text>
<text x="197.9" y="130.2">M-USB_D-</text>
<text x="197.9" y="127.7">M-USB_D+</text>
<text x="101.3" y="136.6">GND</text>
<text x="120.4" y="137.9">GND</text>
<text x="120.4" y="135.3">M-NRST</text>
<text x="155.4" y="136.2">AT32F403CGT6</text>
<text x="197.9" y="135.3">M-ATLK_TX</text>
<text x="197.9" y="132.8">M-ATLK_RX</text>
<text x="22.6" y="141.7">GND</text>
<text x="112.8" y="139.8">100nF</text>
<text x="120.4" y="142.9">LD1</text>
<text x="120.4" y="140.4">VCC</text>
<text x="197.9" y="142.9">M_ATLK_BOOT0</text>
<text x="197.9" y="140.4">M_ATLK_NRST</text>
<text x="239.8" y="140.4">ATLINK_5V</text>
<text x="266.6" y="140.1">5V</text>
<text x="120.4" y="148">LD3</text>
<text x="120.4" y="145.5">LD2</text>
<text x="197.9" y="148">M_ATLK_SWCLK</text>
<text x="197.9" y="145.5">M_ATLK_SWDIO</text>
<text x="251.2" y="148">DFLS130L-7</text>
<text x="49.3" y="154.4">RED</text>
<text x="242.3" y="154.4">5V</text>
<text x="266.4" y="154.4">3V3</text>
<text x="13.7" y="158.2">VCC</text>
<text x="60.7" y="156.9">LD1</text>
<text x="236" y="162">BOOT0/PF11</text>
<text x="267.7" y="162">PA13/SWDIO</text>
<text x="48" y="163.3">GREEN</text>
<text x="60.7" y="165.8">LD2</text>
<text x="178.8" y="166.9">VCC</text>
<text x="236" y="167.1">ATLK_TX</text>
<text x="236" y="164.5">SWO</text>
<text x="267.7" y="167.1">NRST</text>
<text x="267.7" y="164.5">PA14/SWCLK</text>
<text x="49.3" y="172.1">BLUE</text>
<text x="129.3" y="168.3">M_ATLK_SWO</text>
<text x="163.3" y="172.5" transform="rotate(-90 163.3 172.5)">LD4</text>
<text x="236" y="169.6">ATLK_RX</text>
<text x="25.1" y="179.8">1K</text>
<text x="60.7" y="174.7">LD3</text>
<text x="163.6" y="178.5">GND</text>
<text x="172.5" y="178.5">GND</text>
<text x="265.2" y="177.2">GND</text>
<text x="60.7" y="183.6">LD4</text>
</g>
<g font-size="1.8" fill="#000080">
<text x="122.9" y="18.1">TP3</text>
<text x="173.6" y="19.7">F2</text>
<text x="209.3" y="18.1">U7</text>
<text x="69.3" y="28.4">R12</text>
<text x="69.3" y="25.8">R11</text>
<text x="191.3" y="24.7">C15</text>
<text x="198.9" y="24.7">C16</text>
<text x="235.1" y="26">R43</text>
<text x="243.3" y="24.7">C14</text>
<text x="222" y="36.3">R49</text>
<text x="209.3" y="46">U5</text>
<text x="252.2" y="46.4">D5</text>
<text x="191.3" y="52.7">C18</text>
<text x="198.9" y="52.7">C19</text>
<text x="235.1" y="54">R50</text>
<text x="243.3" y="52.7">C17</text>
<text x="266.7" y="57.8">D4</text>
<text x="222" y="65.5">R51</text>
<text x="150.9" y="87.1">J9</text>
<text x="246.5" y="89.5">R45</text>
<text x="18.5" y="95.9">C8</text>
<text x="26.2" y="95.9">C9</text>
<text x="33.8" y="95.9">C10</text>
<text x="42.7" y="95.9">C11</text>
<text x="50.3" y="95.9">C12</text>
<text x="246.5" y="93.3">R46</text>
<text x="246.5" y="100.9">R48</text>
<text x="246.5" y="97.1">R47</text>
<text x="246.5" y="104.8">R52</text>
<text x="133.6" y="111.8">U6</text>
<text x="246.5" y="112.4">R44</text>
<text x="246.5" y="108.6">R41</text>
<text x="30.2" y="121.3">P1</text>
<text x="114" y="132.8">C22</text>
<text x="253.5" y="141.6">D3</text>
<text x="42.9" y="154.4">LD1</text>
<text x="25.1" y="164.5">RP1</text>
<text x="42.9" y="163.3">LD2</text>
<text x="42.9" y="172.1">LD3</text>
<text x="252.5" y="174.3">CN7</text>
<text x="42.9" y="181">LD4 YELLOW</text>
</g>
<g font-size="1.7">
<text x="31.2" y="125.2">1</text>
<text x="31.2" y="127.8">2</text>
<text x="31.2" y="130.3">3</text>
<text x="31.2" y="132.9">4</text>
<text x="31.2" y="135.4">5</text>
</g>
<g font-size="1.4" fill="#a00000">
<text x="41.1" y="156.3">+</text>
<text x="41.1" y="165.2">+</text>
<text x="41.1" y="174.1">+</text>
<text x="41.1" y="183">+</text>
</g>
</svg>
